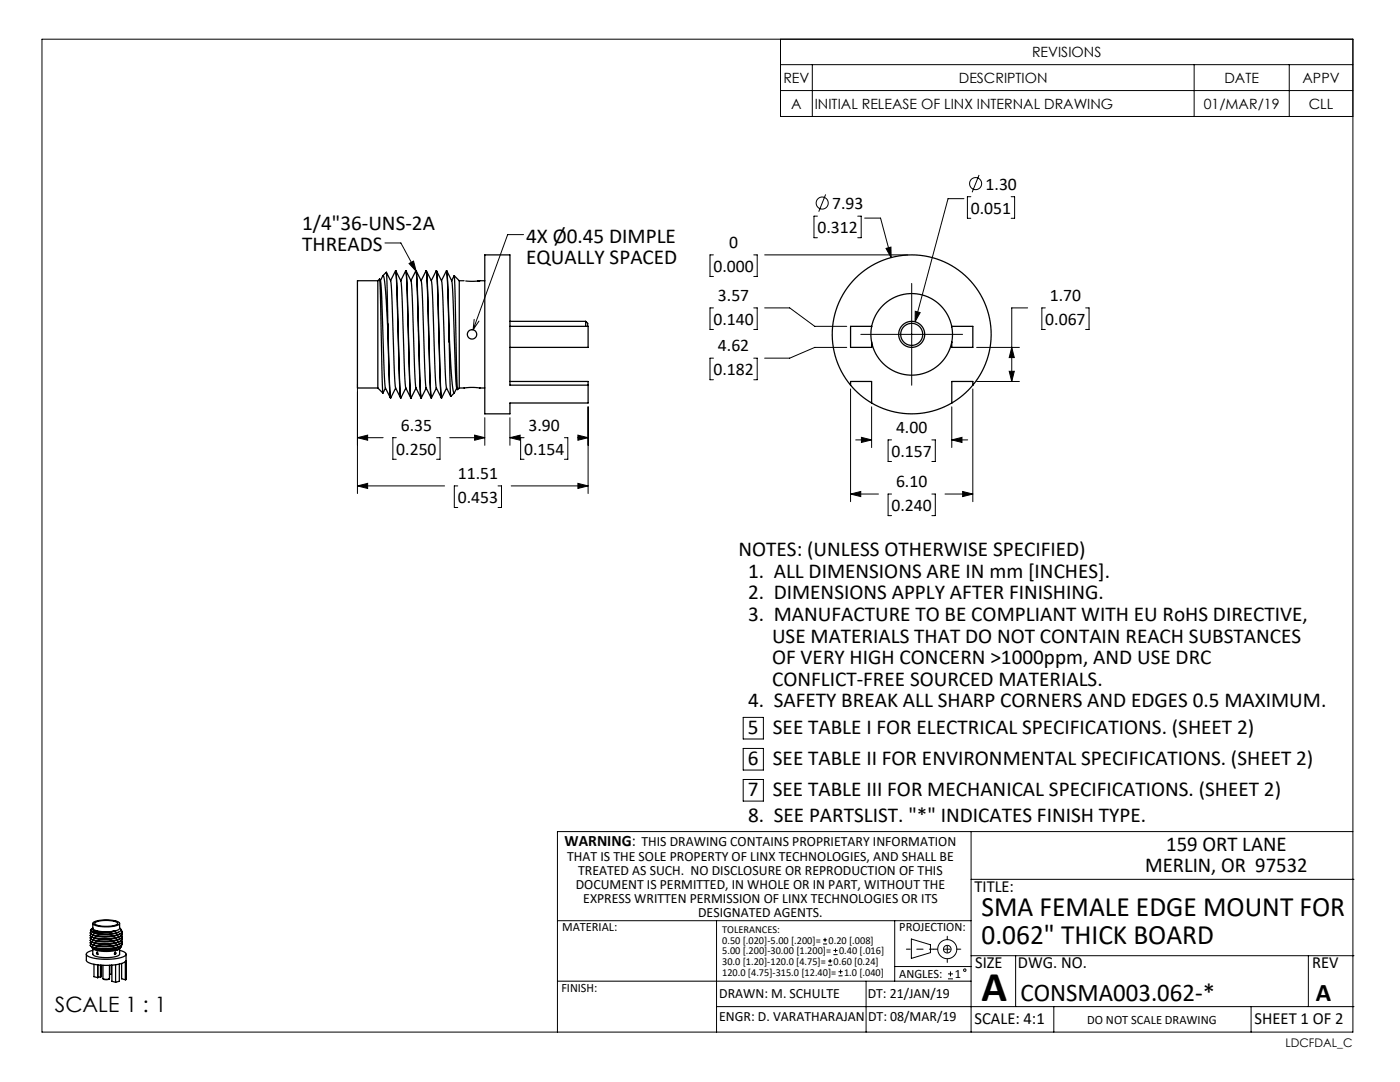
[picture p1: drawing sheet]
<svg xmlns="http://www.w3.org/2000/svg" width="279mm" height="216mm" viewBox="0 0 279 216" stroke-linecap="round" stroke-linejoin="round" font-family="sans-serif">
<g fill="none" stroke="#000" stroke-width=".2">
<path d="M8.4 7.8h261.6v198.1h-261.6zM155.8 7.8v15.4h114.2M155.8 12.9h114.2M155.8 18.1h114.2M162.1 12.9v10.3M238.3 12.9v10.3M257.3 12.9v10.3M164.8 38.8l-1.4 3.4M192.4 39.6h-3.2l-6.6 24.6M193.8 39.3h-.7v4.3h.7M195.4 34.9l-1.4 3.5M201.8 39.3h.7v4.3h-.7"/>
<path d="M76.8 48.5h3.2l3.1 5.6M81.6 52.6l.9-.5 .6 2zM104.5 46.8h-3.2l-6.9 19M142.4 50.9h-.7v4.3h.7M150.4 50.9h.7v4.3h-.7M152.6 50.9h28.6M163.1 43.1h-.6v4.3h.6M171.2 43.1h.7v4.3h-.7M172.6 43.5h3.1l2.1 7.9M176.8 49.6l1-.3v2.1zM181.9 56.6v20.3M71.3 76.6v21.9"/>
<path d="M94.6 63.7l-.2 2.1M95.6 64.1l-1.2 1.7M142.4 61.4h-.7v4.3h.7M142.4 71.5h-.7v4.3h.7M150.4 61.4h.7v4.3h-.7M150.4 71.5h.7v4.3h-.7M152.6 61.4h5l5 3.7h6.4M169 69.3h-6.4l-5 2.2h-5M169.7 77.6v22.5M171.8 66.7h20.3M182.7 62.1l.9 .3-1 1.8zM194.1 77.6v22.5"/>
<path d="M194.9 69.3h8.5M194.9 76.1h8.5M201.4 74.1h1l-.5 2zM201.9 69.3l.5 2.1h-1zM205.1 61.4h-3.2v14.7M208.6 61.4h-.7v4.3h.7M216.7 61.4h.6v4.3h-.6M71.3 97h17.4M71.3 87.3h5.2M71.3 97l2.1-.6v1.1zM71.3 87.3l2.1-.5v1zM79.1 87.3h-.7v4.3h.7"/>
<path d="M87.1 87.3h.7v4.3h-.7M89.8 87.3h7M91.4 97h-.7v4.3h.7M94.7 86.8l2.1 .5-2.1 .5zM96.8 83.3v5.6M99.4 97h.7v4.3h-.7M101.8 87.3h.2M101.8 83.3v5.6M101.8 87.3l2-.5v1zM102 97h15.4M104.6 87.3h-.7v4.3h.7M112.6 87.3h.7v4.3h-.7"/>
<path d="M115.3 87.3h2.1M115.3 96.4l2.1 .6-2.1 .5zM115.3 86.8l2.1 .5-2.1 .5zM117.4 81.2v17.3M169.7 98.6h5.6M169.7 98.6l2.1-.5v1zM170.8 87.8h3.1M171.9 87.3l2 .5-2 .5zM173.9 81.2v8.1M177.9 87.8h-.7v4.3h.7M177.9 98.6h-.7v4.3h.7M186 87.8h.7v4.3h-.7"/>
<path d="M186 98.6h.7v4.3h-.7M188.6 98.6h5.5M189.9 87.8h3.2M189.9 81.2v8.1M189.9 87.8l2.1-.5v1zM192.1 98.1l2 .5-2 .5zM148.3 143.1h4.1v4.4h-4.1zM148.3 149.3h4.1v4.4h-4.1zM148.3 155.5h4.1v4.4h-4.1zM193.8 165.9v40M193.8 175.5h76.4M270 165.9h-158.7v40"/>
<path d="M111.3 195.8h82.5M111.3 183.7h82.5M143 183.7v22.2M164.2 188.4h.9M164.2 187.5h.9M164.7 187.1v.9M165.3 192.6h.8M165.3 191.8h.8M165.7 191.4v.8M166.3 190.5h.9M166.3 189.7h.9M166.7 189.2v.9"/>
<path d="M167.3 194.7h.9M167.3 193.9h.9M167.8 193.5v.8M172.8 195.8v10.1M178.6 192.9h15.2M178.6 183.7v12.1M181.9 187.4l3.8 1.1v1.6l-3.8 1.1zM189.2 195.3h1M189.2 194.3h1M189.7 193.8v1M193.8 190.7h76.4M202.7 190.7v10.2"/>
<path d="M261.1 190.7v10.2M143 200.9h127.2M210.3 200.9v5M249.7 200.9v5"/>
<circle cx="194.7" cy="36.6" r="1.21"/>
<circle cx="164.1" cy="40.5" r="1.21"/>
<circle cx="189" cy="189.4" r="1.9"/>
<circle cx="189" cy="189.4" r=".76"/>
<circle cx="192.5" cy="193.6" r=".25"/>
</g>
<path d="M180.9 189.4h5.4M186.3 189.4h5.5" fill="none" stroke="#000" stroke-width=".2" stroke-dasharray="15.2 1.3 1.3 1.3" stroke-dashoffset="14.4"/>
<path d="M189 192v-5.2" fill="none" stroke="#000" stroke-width=".2" stroke-dasharray="15.2 1.3 1.3 1.3" stroke-dashoffset="14.5"/>
<g fill="#000">
<path d="M81.6 52.6l.9-.5 .6 2z"/>
<path d="M71.3 97l2.1-.6v1.1zM115.3 96.4l2.1 .6-2.1 .5zM101.8 87.3l2-.5v1zM115.3 86.8l2.1 .5-2.1 .5zM71.3 87.3l2.1-.5v1zM94.7 86.8l2.1 .5-2.1 .5zM182.7 62.1l-.1 2.1 1-1.8zM171.9 87.3l2 .5-2 .5zM189.9 87.8l2.1-.5v1zM201.9 69.3l.5 2.1h-1zM201.4 74.1h1l-.5 2zM169.7 98.6l2.1-.5v1zM192.1 98.1l2 .5-2 .5zM176.8 49.6l1 1.8v-2.1z"/>
</g>
<g fill="none" stroke="#000" stroke-width=".25">
<path d="M75.4 56v21.4M75.4 56h-4.1v21.4h4.1M75.7 55.7l-.3 .3M75.8 55.7l.6 22.7M75.8 55.7a8.1 8.1 0 0 1 .4 3.5l.5 15.1a7.9 7.9 0 0 0 1.2 5.1M75.9 56l.6-1a69 69 0 0 1 .9 10.9M77.1 54.3l-.7 .7M77.1 54.3l.3 10.4M78.9 54.1l.3 2.7 .5 18.9 .2 3.7a6.3 6.3 0 0 1-1.2-4.3l-.5-16.7a5.9 5.9 0 0 0-1.1-4.1M78.9 54l-1 2M78.9 54h.1M79 54l.2 3.8 .6 18.8 .2 2.8"/>
<path d="M79 54a6.3 6.3 0 0 1 1.2 4.4l.5 15.9a7.9 7.9 0 0 0 1.3 5.1M81 54.1l.2 2.7 .5 18.9 .3 3.7 1-2M81 54l-1 2M81 54h.1M81 54l.3 3.8 .5 18.8 .2 2.8M81 54a6.3 6.3 0 0 1 1.2 4.4l.6 15.9a7.9 7.9 0 0 0 1.2 5.1l-.2-3.7-.6-18.9-.2-2.8-1 2M83 54h.1M83 54l.3 3.8 .5 18.8 .3 2.8M83.1 54a6.3 6.3 0 0 1 1.2 4.4l.5 15.9a7.9 7.9 0 0 0 1.2 5.1M84 56l1-2 .3 2.8 .5 18.9 .3 3.7 1-2M85 54h.1M85.1 54l.2 3.8 .6 18.8 .2 2.8"/>
<path d="M85.1 54a6.3 6.3 0 0 1 1.2 4.4l.5 15.9a7.9 7.9 0 0 0 1.3 5.1l-.3-3.7-.5-18.9-.2-2.7M87.1 54l-1 2M87.1 54h.1M87.1 54l.3 3.8 .5 18.8 .2 2.8M87.1 54a6.3 6.3 0 0 1 1.2 4.4l.6 15.9a7.6 7.6 0 0 0 1.1 4.8l-.3-10.8M89.1 54l-1 2M89.1 54.1l.2 2.7 .4 11.5M89.1 54h.1M89.1 54l.3 2.8 .3 10.3M89.2 54a6.3 6.3 0 0 1 1.2 4.4l.5 15.9a8.1 8.1 0 0 0 .4 3.4M90.6 55l-.5 1M90.6 55l.7 22.7"/>
<path d="M90.6 55l1.1 1M91.7 56v21.4M91.7 56h.9M95.7 56l-2.7 .1M96.8 56l-1.5 .1 .3-.1M96.8 50.9h5v26h15.6v3.5h-15.6v2.2h-5zM75.4 77.4l1 1M76.9 77.4l-.5 1M77.4 65.9l.3 10.7 .2 2.8 1.1-2M77.4 64.7l.3 11.9 .3 2.8M77.4 64.7v1.2M80 79.4h.1"/>
<path d="M81 77.4l-1 2M85.1 77.4l-1.1 2M88.1 79.4h.1M89.1 77.4l-1 2M89.7 67.1a71.3 71.3 0 0 0 .9 11.3l.6-1M89.7 67.1v1.2M90.7 78.4l-.7 .7M91.7 77.4l2.4-.1 2.7 .1M91.7 77.4l-.4 .3M101.8 64.1h15.1M101.8 76.1h15.6v.8M101.8 65.1h15.6v4.2h-15.6"/>
<path d="M116.9 64.1v1M116.9 64.1l.4 .4v.6M169.7 76.9a15.8 15.8 0 0 0 4.2 3.5M169.7 76.9a15.9 15.9 0 0 1 1.4-21.7 15.9 15.9 0 0 1 21.7 0 15.9 15.9 0 0 1 1.3 21.7M169.7 76.9v-.8h4.2v4.3M173.9 65.2l-.1 1.5 .1 1.5M173.9 68.2a8.1 8.1 0 0 0 8 6.7 8.1 8.1 0 0 0 8-6.7M173.9 65.2a8.1 8.1 0 0 1 8-6.6 8.1 8.1 0 0 1 8 6.6M173.9 65.2l-4.2-.1v4.2h4.2v-1.1M189.9 65.2l.2 1.5-.2 1.5M189.9 65.2l4.2-.1v4.2h-4.2v-1.1M194.1 76.9a15.8 15.8 0 0 1-4.2 3.5"/>
<path d="M194.1 76.9v-.8h-4.2v4.3M173.9 80.4a15.9 15.9 0 0 0 16 0M17.2 190.4v1.2a2.37 2.37 0 0 0 2.2 .9l2.2 .1a4.9 4.9 0 0 0 3.5-.9M18 186.2h.1M18 186.6v.1M18 187.1h.1M18 187.6h.1M18 188.6h.1M18.4 185.3a.3 .3 0 0 0-.3 .4 .3 .3 0 0 0 .5 .2 8.7 8.7 0 0 0 4.5-.2M18.4 189.1a5.4 5.4 0 0 0 4.1 .7l.6-.2M18.5 185.1l-.1 .2a2.23 2.23 0 0 0 2 .7l1.6-.1 1.1-.2M18.5 184.3v.9a2.65 2.65 0 0 0 2.4 .7l2.2-.2"/>
<path d="M18.5 189.6l-.7 .3a.52 .52 0 0 0-.6 .5 .52 .52 0 0 0 .6 .5l1.6 .4 2.2 .1a5 5 0 0 0 3.5-.9l-.2-.5-1-.4M18.5 189.3v1.1a2.74 2.74 0 0 0 2.4 .7h.2a3.3 3.3 0 0 0 2.8-.7v-1.1M18.6 184.1a6.6 6.6 0 0 1 5.2 0l.1 .1a1.39 1.39 0 0 1-1.6 .7h-1a3.6 3.6 0 0 1-2.8-.6zM18.8 192.4v2.5l.7 .2M18.8 185.7a7.9 7.9 0 0 0 4.3 0M19 184.1a5.5 5.5 0 0 1 4.5 .1 3.1 3.1 0 0 1-2.8 .6 2.02 2.02 0 0 1-1.8-.6zM19.4 190l.1 .2v.3M19.4 190l-.1 .3 .2 .1M19.5 192.5v2.6M19.5 195.1h.1M20.1 194.9l-.6 .2M20.1 192.6v2.3"/>
<path d="M20.2 192.6v2.3h-.1M20.5 192.6v2.7l.7 .1 .6-.1v-2.7M20.6 195.3l.6 .2 .6-.2M22.2 192.6v1.8l-.4 .1M22.3 192.6v3.2l.8 .2M22.9 190.4l.2-.1-.1-.3-.2 .2 .1 .3M23.1 192.5v3.5M23.4 189.6h-.3M23.4 189.5v.1M23.6 186a7.6 7.6 0 0 1-5.1 .1M23.8 188.4a7.5 7.5 0 0 1-5.4 .1M23.8 187.9a7.5 7.5 0 0 1-5.4 .1"/>
<path d="M23.8 187.4a7.5 7.5 0 0 1-5.4 .1M23.8 186.9a7.5 7.5 0 0 1-5.4 .1M23.8 186.4a7.5 7.5 0 0 1-5.4 .1M23.8 188.9a7.5 7.5 0 0 1-5.4 .1M23.8 189.3l-.7 .3M23.8 192.4v3.4l-.7 .2M23.9 185.1l.1 .2a.45 .45 0 0 1 .1 .5 .45 .45 0 0 1-.5 .2 8.3 8.3 0 0 1-5.5-.1v-.2l.1-.3M23.9 184.3l-.1 1-.7 .4M24.1 189l-1 .6M24.2 185.6l.1 .2a1.06 1.06 0 0 1-1.2 .8l-2.7 .2a2.78 2.78 0 0 1-2.4-.7l.2-.2M24.2 188.6v.2a2.42 2.42 0 0 1-2.2 .8 5.2 5.2 0 0 1-3.7-.6v-.1M24.3 188.1a.51 .51 0 0 1 0 .6 .51 .51 0 0 1-.6 .2 8.8 8.8 0 0 1-5.6-.1l-.1-.2 .2-.2"/>
<path d="M24.3 187.6a.51 .51 0 0 1 0 .6 .51 .51 0 0 1-.6 .2 8.8 8.8 0 0 1-5.6-.1l-.1-.2 .2-.2M24.3 187.1a.51 .51 0 0 1 0 .6 .51 .51 0 0 1-.6 .2 8.8 8.8 0 0 1-5.6-.1l-.1-.2 .2-.2M24.3 186.6a.51 .51 0 0 1 0 .6 .51 .51 0 0 1-.6 .2 8.8 8.8 0 0 1-5.6-.1l-.1-.2 .2-.2M24.3 186.2a.51 .51 0 0 1 0 .5 .51 .51 0 0 1-.6 .2 8.8 8.8 0 0 1-5.6-.1l-.1-.2 .2-.2M24.3 192.2v3.1l.7 .2M24.4 188.4a1.27 1.27 0 0 1-1.3 .7l-2.7 .2a2.79 2.79 0 0 1-2.4-.7M24.4 187.4a1.27 1.27 0 0 1-1.3 .7l-2.7 .2a2.79 2.79 0 0 1-2.4-.7M24.4 186.9a1.28 1.28 0 0 1-1.3 .7l-2.7 .2a2.79 2.79 0 0 1-2.4-.7M24.4 186.4a1.28 1.28 0 0 1-1.3 .7l-2.7 .2a2.79 2.79 0 0 1-2.4-.6M24.4 185.9a1.28 1.28 0 0 1-1.3 .7l-2.7 .3a2.79 2.79 0 0 1-2.4-.7M24.4 187.9a.9 .9 0 0 1-1 .6 8.6 8.6 0 0 1-5.3-.2l-.1-.2M24.4 185.9h.1"/>
<path d="M24.4 186.4h.1M24.4 186.9h.1M24.4 187.4h.1M24.4 188.4h.1M25 191.9v3.6M25.1 195.5h-.1M25.2 195.4l-.1 .1M25.2 190.4l-.1 5.1"/>
<circle cx="94.2" cy="66.7" r=".94"/>
<circle cx="181.9" cy="66.7" r="2.2"/>
<circle cx="181.9" cy="66.7" r="2.6"/>
</g>
<text font-size="8.5" x="195.9" y="199.7">A</text>
<g font-size="5.6">
<text x="195.9" y="182.8">SMA FEMALE EDGE MOUNT FOR</text>
<text x="195.9" y="188.4">0.062&quot; THICK BOARD</text>
</g>
<g font-size="5.1">
<text x="203.6" y="199.7">CONSMA003.062-*</text>
<text x="262.6" y="199.7">A</text>
</g>
<g font-size="4.2">
<text x="60.3" y="45.8">1/4&quot;36-UNS-2A</text>
<text x="60.3" y="50.1">THREADS</text>
<text x="105" y="48.5">4X Ø0.45 DIMPLE</text>
<text x="105" y="52.8">EQUALLY SPACED</text>
<text x="147.4" y="111">NOTES: (UNLESS OTHERWISE SPECIFIED)</text>
<text x="149.3" y="115.3">1. ALL DIMENSIONS ARE IN mm [INCHES].</text>
<text x="149.3" y="119.6">2. DIMENSIONS APPLY AFTER FINISHING.</text>
<text x="149.3" y="123.9">3. MANUFACTURE TO BE COMPLIANT WITH EU RoHS DIRECTIVE,</text>
<text x="154.1" y="128.2">USE MATERIALS THAT DO NOT CONTAIN REACH SUBSTANCES</text>
<text x="154.1" y="132.5">OF VERY HIGH CONCERN &gt;1000ppm, AND USE DRC</text>
<text x="154.1" y="136.8">CONFLICT-FREE SOURCED MATERIALS.</text>
<text x="149.3" y="141.2">4. SAFETY BREAK ALL SHARP CORNERS AND EDGES 0.5 MAXIMUM.</text>
<text x="149.3" y="146.4">5</text>
<text x="154.2" y="146.4">SEE TABLE I FOR ELECTRICAL SPECIFICATIONS. (SHEET 2)</text>
<text x="149.3" y="152.6">6</text>
<text x="154.2" y="152.6">SEE TABLE II FOR ENVIRONMENTAL SPECIFICATIONS. (SHEET 2)</text>
<text x="149.3" y="158.8">7</text>
<text x="154.2" y="158.8">SEE TABLE III FOR MECHANICAL SPECIFICATIONS. (SHEET 2)</text>
<text x="149.3" y="164.1">8. SEE PARTSLIST. &quot;*&quot; INDICATES FINISH TYPE.</text>
<text x="232.7" y="169.9">159 ORT LANE</text>
<text x="228.5" y="174.1">MERLIN, OR 97532</text>
<text x="10.9" y="201.9">SCALE 1 : 1</text>
</g>
<g font-size="3.5">
<text x="166.1" y="41.8">7.93</text>
<text x="196.7" y="37.9">1.30</text>
<text x="163.1" y="46.6">0.312</text>
<text x="193.8" y="42.7">0.051</text>
<text x="145.5" y="49.5">0</text>
<text x="142.4" y="54.3">0.000</text>
<text x="142.4" y="64.9">0.140</text>
<text x="143.3" y="60.1">3.57</text>
<text x="208.6" y="64.9">0.067</text>
<text x="209.5" y="60.1">1.70</text>
<text x="143.3" y="70.1">4.62</text>
<text x="142.4" y="74.9">0.182</text>
<text x="80" y="86">6.35</text>
<text x="105.5" y="86">3.90</text>
<text x="178.8" y="86.4">4.00</text>
<text x="79.1" y="90.8">0.250</text>
<text x="91.4" y="95.6">11.51</text>
<text x="104.6" y="90.8">0.154</text>
<text x="177.9" y="91.2">0.157</text>
<text x="91.4" y="100.4">0.453</text>
<text x="178.8" y="97.2">6.10</text>
<text x="177.9" y="102">0.240</text>
</g>
<g font-size="3.4">
<text x="194.5" y="178">TITLE:</text>
<text x="194.6" y="193.2">SIZE</text>
<text x="203.1" y="193.2">DWG. NO.</text>
<text x="261.9" y="193.2">REV</text>
<text x="194.5" y="204.3">SCALE: 4:1</text>
<text x="250.4" y="204.3">SHEET 1 OF 2</text>
</g>
<text font-size="3.2" x="112.7" y="168.8">WARNING:</text>
<g font-size="2.8">
<text x="206" y="11.4">REVISIONS</text>
<text x="156.3" y="16.6">REV</text>
<text x="191.4" y="16.6">DESCRIPTION</text>
<text x="244.4" y="16.6">DATE</text>
<text x="259.9" y="16.6">APPV</text>
<text x="157.9" y="21.7">A</text>
<text x="162.6" y="21.7">INITIAL RELEASE OF LINX INTERNAL DRAWING</text>
<text x="240.2" y="21.7">01/MAR/19</text>
<text x="261.2" y="21.7">CLL</text>
<text x="113.2" y="171.8">THAT IS THE SOLE PROPERTY OF LINX TECHNOLOGIES, AND SHALL BE</text>
<text x="128" y="168.8">THIS DRAWING CONTAINS PROPRIETARY INFORMATION</text>
<text x="114.9" y="177.4">DOCUMENT IS PERMITTED, IN WHOLE OR IN PART, WITHOUT THE</text>
<text x="115.4" y="174.6">TREATED AS SUCH. NO DISCLOSURE OR REPRODUCTION OF THIS</text>
<text x="116.4" y="180.2">EXPRESS WRITTEN PERMISSION OF LINX TECHNOLOGIES OR ITS</text>
<text x="139.3" y="183.1">DESIGNATED AGENTS.</text>
<text x="143.5" y="199.2">DRAWN: M. SCHULTE</text>
<text x="143.5" y="203.7">ENGR: D. VARATHARAJAN</text>
<text x="173.2" y="199.2">DT: 21/JAN/19</text>
<text x="173.2" y="203.7">DT: 08/MAR/19</text>
</g>
<g font-size="2.5">
<text x="112.2" y="185.7">MATERIAL:</text>
<text x="179.5" y="185.7">PROJECTION:</text>
<text x="112" y="198">FINISH:</text>
<text x="179.5" y="195.2">ANGLES:</text>
<text x="190.5" y="195.2">1</text>
<text x="217" y="204.3">DO NOT SCALE DRAWING</text>
</g>
<text font-size="2.4" x="256.5" y="208.9">LDCFDAL_C</text>
<g font-size="2.1">
<text x="144.1" y="186.2">TOLERANCES:</text>
<text x="144.1" y="188.3">0.50 [.020]-5.00 [.200]=</text>
<text x="144.1" y="190.4">5.00 [.200]-30.00 [1.200]=</text>
<text x="165.4" y="188.3">0.20 [.008]</text>
<text x="167.4" y="190.4">0.40 [.016]</text>
<text x="144.1" y="192.5">30.0 [1.20]-120.0 [4.75]=</text>
<text x="144.1" y="194.7">120.0 [4.75]-315.0 [12.40]=</text>
<text x="166.4" y="192.5">0.60 [0.24]</text>
<text x="168.5" y="194.7">1.0 [.040]</text>
</g>
</svg>
